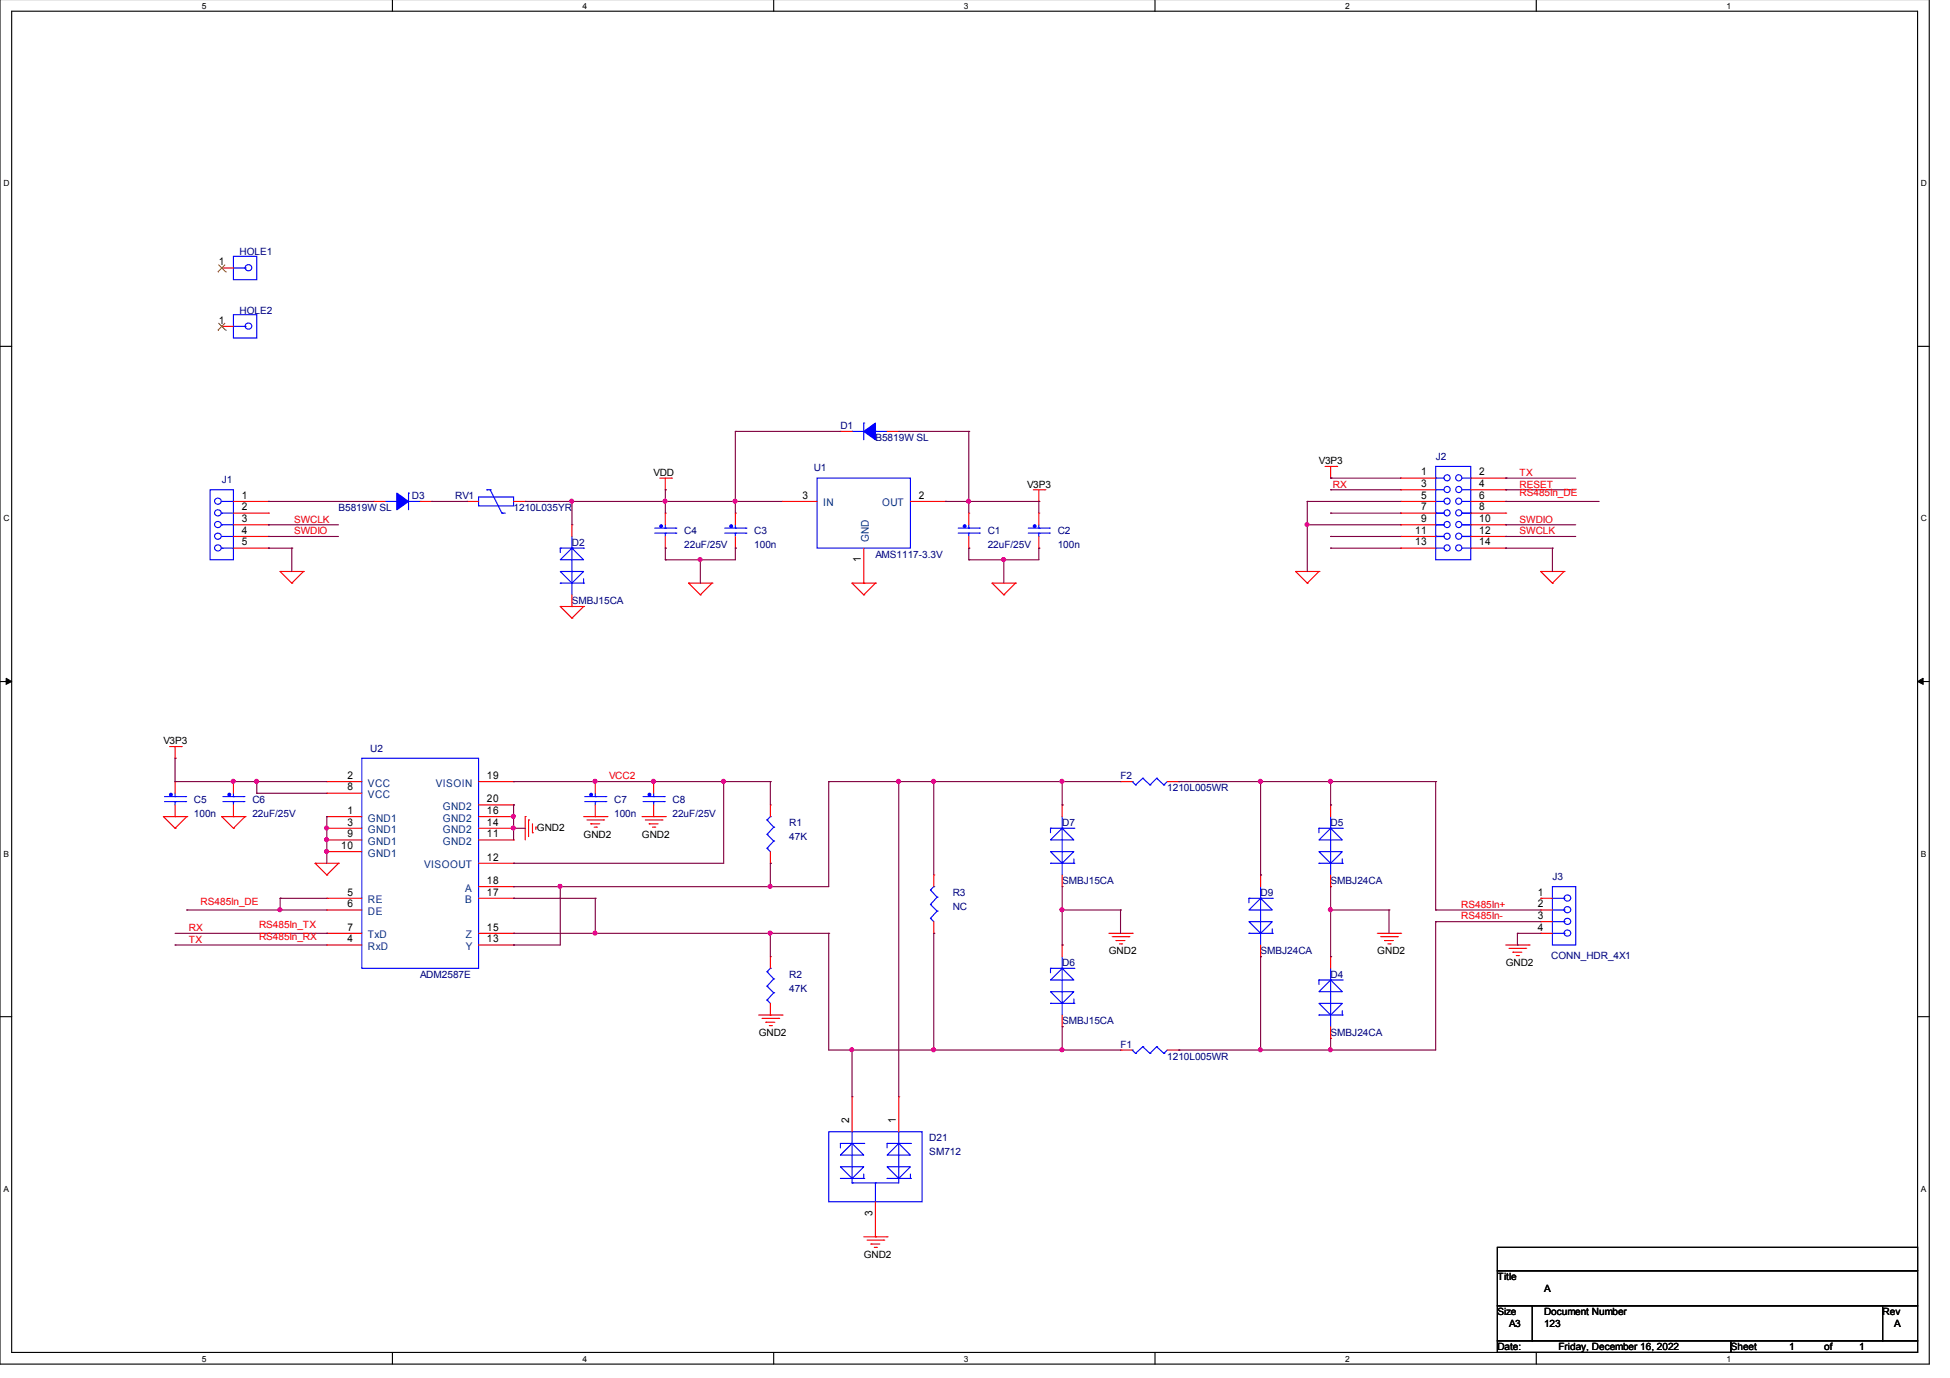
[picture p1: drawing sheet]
<svg xmlns="http://www.w3.org/2000/svg" width="297mm" height="210mm" viewBox="0 0 297 210" stroke-linecap="round" stroke-linejoin="round" font-family="sans-serif">
<path d="M0 -.1v207.9h293.9v-207.9M1.8 1.7h290.3v204.3h-290.3z" fill="none" stroke="#000" stroke-width=".17"/>
<g fill="#fff">
<path d="M30.7 .2h.6v1.3h-.6z"/>
<path d="M30.7 206.3h.6v1.3h-.6z"/>
</g>
<path d="M59.8 -.1v1.8M59.8 206v1.8" fill="none" stroke="#000" stroke-width=".17"/>
<g fill="#fff">
<path d="M88.7 .2h.6v1.3h-.6z"/>
<path d="M88.7 206.3h.6v1.3h-.6z"/>
</g>
<path d="M117.9 -.1v1.8M117.9 206v1.8" fill="none" stroke="#000" stroke-width=".17"/>
<g fill="#fff">
<path d="M146.8 .2h.6v1.3h-.6z"/>
<path d="M146.8 206.3h.6v1.3h-.6z"/>
</g>
<path d="M175.9 -.1v1.8M175.9 206v1.8" fill="none" stroke="#000" stroke-width=".17"/>
<g fill="#fff">
<path d="M204.9 .2h.6v1.3h-.6z"/>
<path d="M204.9 206.3h.6v1.3h-.6z"/>
</g>
<path d="M234 -.1v1.8M234 206v1.8" fill="none" stroke="#000" stroke-width=".17"/>
<g fill="#fff">
<path d="M263 .2h.6v1.3h-.6z"/>
<path d="M263 206.3h.6v1.3h-.6z"/>
<path d="M.5 27.2h.9v1.3h-.9z"/>
<path d="M292.6 27.2h.9v1.3h-.9z"/>
<path d="M.5 78.2h.9v1.4h-.9z"/>
<path d="M292.6 78.2h.9v1.4h-.9z"/>
</g>
<path d="M0 52.8h1.8M292.1 52.8h1.8" fill="none" stroke="#000" stroke-width=".17"/>
<g fill="#fff">
<path d="M.5 129.3h.8v1.4h-.8z"/>
<path d="M292.6 129.3h.8v1.4h-.8z"/>
</g>
<path d="M0 103.8h1.8M292.1 103.8h1.8" fill="none" stroke="#000" stroke-width=".17"/>
<path d="M.9 103.3l.9 .5-.9 .4zM292.1 103.8l.8-.5v.9z" fill="#000" stroke="#000" stroke-width=".15"/>
<g fill="#fff">
<path d="M.5 180.4h.7v1.3h-.7z"/>
<path d="M292.6 180.4h.7v1.3h-.7z"/>
</g>
<path d="M0 154.9h1.8M292.1 154.9h1.8M228.1 190h64v3.6h-64zM228.1 193.6h64v5.3h-64zM228.1 198.9h5.3v5.3h-5.3zM233.4 198.9h53.4v5.3h-53.4zM286.8 198.9h5.3v5.3h-5.3zM228.1 204.2h35.6v1.8h-35.6zM263.7 204.2h28.4v1.8h-28.4z" fill="none" stroke="#000" stroke-width=".17"/>
<g fill="none" stroke="#f00" stroke-width=".17">
<path d="M33.8 40.8h.1M33.8 49.7h.1M33.8 40.8h1.8M33.8 49.7h1.8M35.6 76.4h5.3M35.6 78.2h5.3M35.6 79.9h5.3M40.9 76.4h.1M40.9 78.2h.1M40.9 79.9h.1M56.9 76.4h.1M56.9 76.4h1.8"/>
<path d="M64 76.4h1.8M65.8 76.4h.1M71.1 76.4h.1M71.1 76.4h1.8M78.2 76.4h1.8M80 76.4h.1M87.1 79.9h.1M87.1 79.9v1.8M100.5 72.8h1.8M101.3 74.6h.1M101.3 78.2h.1M101.3 72.8v1.8"/>
<path d="M101.3 78.2v1.7M102.3 72.8h.1M112 78.2h.1M112 78.2v1.7M119.1 76.4h.1M119.1 76.4h5.4M128 65.7h.1M128 65.7h1.8M135.1 65.7h1.8M136.9 65.7h.1M138.7 76.4h5.3M144 76.4h.1"/>
<path d="M147.6 78.2h.1M147.6 78.2v1.7M157.4 74.6h1.8M158.2 76.4h.1M158.2 78.2h.1M158.2 74.6v1.8M158.2 78.2v1.7M159.2 74.6h.1M201.8 71h1.8M202.7 72.8h.1M202.7 71v1.8M203.6 71h.1"/>
<path d="M213.4 72.8h.1M213.4 74.6h.1M213.4 76.4h.1M213.4 78.2h.1M213.4 79.9h.1M213.4 74.6h5.3M213.4 72.8h5.3M213.4 76.4h5.3M213.4 78.2h5.3M213.4 79.9h5.3M224 74.6h5.4M224 72.8h5.4"/>
<path d="M224 76.4h5.4M224 78.2h5.4M224 79.9h5.4M229.4 72.8h.1M229.4 74.6h.1M229.4 76.4h.1M229.4 78.2h.1M229.4 79.9h.1M35.6 81.7h5.3M35.6 83.5h5.3M40.9 81.7h.1M40.9 83.5h.1"/>
<path d="M42.7 87.1h.1M42.7 87.1h3.5M42.7 87.1l1.7 1.7M44.4 88.8h.1M46.2 87.1h.1M46.2 87.1l-1.8 1.7M85.3 92.4h.1M85.3 92.4h3.6M85.3 92.4l1.8 1.8M87.1 94.2h.1M87.1 92.4h.1M87.1 90.6v1.8"/>
<path d="M88.9 92.4h.1M88.9 92.4l-1.8 1.8M101.3 83.5h.1M101.3 81.7v1.8M104.9 88.8h.1M104.9 88.8h3.6M104.9 88.8l1.8 1.8M106.7 90.6h.1M108.5 88.8h.1M108.5 88.8l-1.8 1.8M112 83.5h.1M112 81.7v1.8"/>
<path d="M129.8 88.8h.1M129.8 88.8h3.5M129.8 88.8l1.8 1.8M131.6 90.6h.1M131.6 88.8h.1M131.6 83.5v5.3M133.3 88.8h.1M133.3 88.8l-1.7 1.8M147.6 83.5h.1M147.6 81.7v1.8M151.1 88.8h.1M151.1 88.8h3.6"/>
<path d="M151.1 88.8l1.8 1.8M152.9 90.6h.1M154.7 88.8h.1M154.7 88.8l-1.8 1.8M158.2 83.5h.1M158.2 81.7v1.8M197.4 87.1h.1M197.4 87.1h3.5M197.4 87.1l1.7 1.7M199.1 88.8h.1M200.9 87.1h.1M200.9 87.1l-1.8 1.7"/>
<path d="M213.4 81.7h.1M213.4 83.5h.1M213.4 81.7h5.3M213.4 83.5h5.3M224 81.7h5.4M224 83.5h5.4M229.4 81.7h.1M229.4 83.5h.1M234.7 87.1h.1M234.7 87.1h3.6M234.7 87.1l1.8 1.7M236.5 88.8h.1"/>
<path d="M238.3 87.1h.1M238.3 87.1l-1.8 1.7M25.8 113.7h1.8M26.7 115.5h.1M26.7 119.1h.1M26.7 113.7v1.8M26.7 119.1v1.7M27.6 113.7h.1M35.6 119.1h.1M35.6 119.1v1.7M49.8 119.1h.1M49.8 119.1h5.3"/>
<path d="M72.9 119.1h5.3M78.2 119.1h.1M90.7 119.1h.1M90.7 119.1v1.7M99.6 119.1h.1M99.6 119.1v1.7M170.7 119.1h.1M170.7 119.1h1.8M177.8 119.1h1.8M179.6 119.1h.1M24.9 124.4h.1M24.9 124.4h3.5"/>
<path d="M24.9 124.4l1.8 1.8M26.7 126.2h.1M26.7 124.4h.1M26.7 122.6v1.8M28.4 124.4h.1M28.4 124.4l-1.7 1.8M33.8 124.4h.1M33.8 124.4h3.5M33.8 124.4l1.8 1.8M35.6 126.2h.1M35.6 124.4h.1M35.6 122.6v1.8"/>
<path d="M37.3 124.4h.1M37.3 124.4l-1.7 1.8M48 131.5h.1M48 131.5h3.6M48 131.5l1.8 1.8M49.8 133.3h.1M49.8 124.4h.1M49.8 126.2h.1M49.8 136.8h.1M49.8 138.6h.1M49.8 120.8h.1M49.8 127.9h.1"/>
<path d="M49.8 129.7h.1M49.8 124.4h5.3M49.8 136.8h5.3M49.8 138.6h5.3M49.8 126.2h5.3M49.8 120.8h5.3M49.8 127.9h5.3M49.8 129.7h5.3M51.6 131.5h.1M51.6 131.5l-1.8 1.8M72.9 124.4h5.3M72.9 131.5h5.3"/>
<path d="M72.9 136.8h5.3M72.9 126.2h5.3M72.9 127.9h5.3M72.9 135.1h5.3M72.9 122.6h5.3M78.2 127.9h.1M78.2 131.5h.1M78.2 126.2h.1M78.2 124.4h.1M78.2 136.8h.1M78.2 135.1h.1M78.2 122.6h.1"/>
<path d="M80 124.4h.1M80 124.4v3.5M80.5 124.9h.1M80.5 124.9v2.5M81.1 126.8h.1M81.1 125.5v1.3M81.6 126h.1M81.6 126v.3M88.9 124.4h3.6M89.4 124.9h2.5M90 125.5h.1M90 125.5h1.4"/>
<path d="M90.5 126h.3M90.7 124.4h.1M90.7 122.6v1.8M90.8 126h.1M91.9 124.9h.1M92.5 124.4h.1M97.8 124.4h3.5M98.3 124.9h2.5M98.9 125.5h.1M98.9 125.5h1.3M99.4 126h.3M99.6 124.4h.1"/>
<path d="M99.6 122.6v1.8M99.7 126h.1M100.8 124.9h.1M101.3 124.4h.1M117.3 131.5h.1M117.3 122.6h.1M117.3 122.6v1.8M117.3 129.7v1.8M142.2 133.3h.1M142.2 133.3v1.8M161.8 135.1h.1M161.8 122.6h.1"/>
<path d="M161.8 122.6v1.8M161.8 133.3v1.8M192 133.3h.1M192 133.3v1.8M202.7 135.1h.1M202.7 122.6h.1M202.7 122.6v1.8M202.7 133.3v1.8M234.7 136.8h.1M234.7 138.6h.1M234.7 136.8h1.8M234.7 138.6h1.8"/>
<path d="M49.8 143.9h.1M49.8 142.2h.1M49.8 143.9h5.3M49.8 142.2h5.3M72.9 143.9h5.3M72.9 142.2h5.3M78.2 143.9h.1M78.2 142.2h.1M115.6 154.6h3.5M116.1 155.1h2.5M116.7 155.7h.1M116.7 155.7h1.3"/>
<path d="M117.2 156.2h.3M117.3 154.6h.1M117.3 145.7h.1M117.3 145.7v1.8M117.3 152.8v1.8M117.5 156.2h.1M118.6 155.1h.1M119.1 154.6h.1M142.2 142.2h.1M142.2 140.4v1.8M161.8 156.4h.1M161.8 143.9h.1"/>
<path d="M161.8 143.9v1.8M161.8 154.6v1.8M168.9 142.2h3.6M169.4 142.7h2.6M170 143.3h.1M170 143.3h1.4M170.5 143.8h.4M170.7 159.9h.1M170.7 159.9h1.8M170.9 143.8h.1M172 142.7h.1M172.5 142.2h.1"/>
<path d="M177.8 159.9h1.8M179.6 159.9h.1M192 145.7h.1M192 143.9v1.8M202.7 158.2h.1M202.7 145.7h.1M202.7 145.7v1.8M202.7 156.4v1.8M209.8 142.2h3.6M210.3 142.7h2.6M210.9 143.3h.1M210.9 143.3h1.4"/>
<path d="M211.4 143.8h.4M211.8 143.8h.1M212.9 142.7h.1M213.4 142.2h.1M229.4 143.9h3.5M229.9 144.5h2.5M230.5 145h.1M230.5 145h1.3M231 145.6h.3M231.3 145.6h.1M232.4 144.5h.1M232.9 143.9h.1"/>
<path d="M234.7 140.4h.1M234.7 142.2h.1M234.7 142.2h1.8M234.7 140.4h1.8M129.8 167.1h.1M129.8 167.1v5.3M136.9 167.1h.1M136.9 167.1v5.3M131.6 188.4h3.5M132.1 188.9h2.5M132.7 189.5h.1M132.7 189.5h1.3"/>
<path d="M133.2 190h.3M133.3 188.4h.1M133.3 183.1v5.3M133.5 190h.1M134.6 188.9h.1M135.1 188.4h.1"/>
</g>
<g fill="none" stroke="#00f" stroke-width=".17">
<path d="M35.6 39h3.5v3.6h-3.5zM35.6 47.9h3.5v3.6h-3.5zM35.6 40.8h1.7M35.6 49.7h1.7M37.3 40.8h.1M37.3 49.7h.1M32 74.6h3.6v10.7h-3.6zM33.8 76.4h.1M33.8 78.2h.1M33.8 79.9h.1M33.8 76.4h1.8M33.8 78.2h1.8"/>
<path d="M33.8 79.9h1.8M58.7 76.4h1.8M60.5 76.4h.1M62.2 75.1h.1M62.2 75.1v2.6M62.2 76.4h1.8M64 76.4h.1M72.9 75.7h5.3v1.4h-5.3zM74.2 74.6h.1M74.2 74.6h.5M74.7 74.6h.1M74.7 74.6l1.8 3.6"/>
<path d="M76.5 78.2h.1M76.5 78.2h.5M101.3 79.9v.5M112 79.9v.5M124.5 72.8h14.2v10.7h-14.2zM129.8 65.7h.1M129.8 65.7h1.8M131.6 64.4h.1M131.6 64.4v2.6M133.3 65.7h.1M133.3 65.7h1.8M147.6 79.9v.5"/>
<path d="M158.2 79.9v.5M218.7 71h5.3v14.3h-5.3zM218.7 72.8h.1M218.7 74.6h.1M218.7 76.4h.1M218.7 78.2h.1M218.7 79.9h.1M218.7 76.4h1.3M218.7 72.8h1.3M218.7 74.6h1.3M218.7 78.2h1.3M218.7 79.9h1.3"/>
<path d="M222.8 76.4h1.2M222.8 72.8h1.2M222.8 74.6h1.2M222.8 78.2h1.2M222.8 79.9h1.2M224 74.6h.1M224 72.8h.1M224 76.4h.1M224 78.2h.1M224 79.9h.1M33.8 81.7h.1M33.8 83.5h.1"/>
<path d="M33.8 83.5h1.8M33.8 81.7h1.8M85.3 85.3l1.8-1.8 1.8 1.8zM85.3 87.1h3.6l-1.8 1.7zM85.3 83.5h.1M85.3 88.8h.1M85.3 83.5h3.6M85.3 83.5v.7M85.3 88.8h3.6M87.1 83.5h.1M87.1 81.7v8.9M88.9 83.5h.1"/>
<path d="M88.9 88.8h.1M88.9 88.2v.6M99.7 81.2h3.3M99.7 80.4h3.3M101.3 81.2h.1M101.3 80.4h.1M101.3 81.2v.5M103 81.2h.1M103 80.4h.1M110.4 81.2h3.2M110.4 80.4h3.2M112 81.2h.1"/>
<path d="M112 80.4h.1M112 81.2v.5M113.6 81.2h.1M113.6 80.4h.1M146 81.2h3.2M146 80.4h3.2M147.6 81.2h.1M147.6 80.4h.1M147.6 81.2v.5M149.2 81.2h.1M149.2 80.4h.1M156.6 81.2h3.3"/>
<path d="M156.6 80.4h3.3M158.2 81.2h.1M158.2 80.4h.1M158.2 81.2v.5M159.9 81.2h.1M159.9 80.4h.1M218.7 81.7h.1M218.7 83.5h.1M218.7 83.5h1.3M218.7 81.7h1.3M222.8 83.5h1.2M222.8 81.7h1.2"/>
<path d="M224 81.7h.1M224 83.5h.1M55.1 115.5h17.8v32h-17.8zM172.5 119.1h.1M172.5 119.1l.5 .5M173 119.6h.1M174.1 118.5h.1M174.1 118.5l1.1 1.1M174.1 118.5l-1.1 1.1M175.2 119.6h.1M176.2 118.5h.1M176.2 118.5l1.1 1.1"/>
<path d="M176.2 118.5l-1 1.1M177.3 119.6h.1M177.8 119.1l-.5 .5M25.1 122.1h3.2M25.1 121.3h3.2M26.7 122.1h.1M26.7 121.3h.1M26.7 120.8v.5M26.7 122.1v.5M28.3 122.1h.1M28.3 121.3h.1M34 122.1h3.2"/>
<path d="M34 121.3h3.2M35.6 122.1h.1M35.6 121.3h.1M35.6 120.8v.5M35.6 122.1v.5M37.2 122.1h.1M37.2 121.3h.1M89.1 122.1h3.2M89.1 121.3h3.2M90.7 122.1h.1M90.7 121.3h.1M90.7 120.8v.5"/>
<path d="M90.7 122.1v.5M92.3 122.1h.1M92.3 121.3h.1M98 122.1h3.2M98 121.3h3.2M99.6 122.1h.1M99.6 121.3h.1M99.6 120.8v.5M99.6 122.1v.5M101.2 122.1h.1M101.2 121.3h.1M116.8 129.2h.1"/>
<path d="M116.8 127.1h.1M116.8 124.9h.1M116.8 129.2l.5 .5M116.8 127.1l1.1 1M116.8 124.9l1.1 1.1M117.3 124.4h.1M117.3 124.4l-.5 .5M117.9 128.1h.1M117.9 126h.1M117.9 128.1l-1.1 1.1M117.9 126l-1.1 1.1M141.7 139.9h.1"/>
<path d="M141.7 137.8h.1M141.7 135.6h.1M141.7 139.9l.5 .5M141.7 137.8l1 1M141.7 135.6l1 1.1M142.2 135.1h.1M142.2 135.1l-.5 .5M142.7 138.8h.1M142.7 136.7h.1M142.7 138.8l-1 1.1M142.7 136.7l-1 1.1M160 127.9l1.8-1.7 1.8 1.7z"/>
<path d="M160 129.7h3.6l-1.8 1.8zM160 126.2h.1M160 131.5h.1M160 126.2v.6M160 126.2h3.6M160 131.5h3.6M161.8 126.2h.1M161.8 124.4v8.9M163.6 126.2h.1M163.6 131.5h.1M163.6 130.8v.7M190.2 136.8h.1"/>
<path d="M190.2 136.8h3.6M190.2 136.8v.7M192 136.8l1.8 1.8h-3.6zM192 136.8h.1M192 135.1v8.8M193.8 136.8h.1M200.9 129.7h3.6l-1.8 1.8zM200.9 126.2h.1M200.9 131.5h.1M200.9 126.2v.6M200.9 126.2h3.6M200.9 131.5h3.6"/>
<path d="M202.7 126.2l1.8 1.7h-3.6zM202.7 126.2h.1M202.7 124.4v8.9M204.5 126.2h.1M204.5 131.5h.1M204.5 130.8v.7M236.5 135.1h3.5v8.8h-3.5zM236.5 136.8h1.8M236.5 138.6h1.8M238.3 136.8h.1M238.3 138.6h.1M116.8 152.3h.1"/>
<path d="M116.8 150.2h.1M116.8 148h.1M116.8 152.3l.5 .5M116.8 150.2l1.1 1M116.8 148l1.1 1.1M117.3 147.5h.1M117.3 147.5l-.5 .5M117.9 151.2h.1M117.9 149.1h.1M117.9 151.2l-1.1 1.1M117.9 149.1l-1.1 1.1M160 149.3l1.8-1.8 1.8 1.8z"/>
<path d="M160 151.1h3.6l-1.8 1.7zM160 147.5h.1M160 152.8h.1M160 147.5h3.6M160 147.5v.7M160 152.8h3.6M161.8 147.5h.1M161.8 145.7v8.9M163.6 147.5h.1M163.6 152.8h.1M163.6 152.2v.6M172.5 159.9h.1"/>
<path d="M172.5 159.9l.5 .6M174.1 159.4h.1M174.1 159.4l1.1 1.1M174.1 159.4l-1.1 1.1M176.2 159.4h.1M176.2 159.4l1.1 1.1M176.2 159.4l-1 1.1M177.8 159.9l-.5 .6M190.2 140.4h3.6l-1.8 1.8zM190.2 142.2h.1M190.2 142.2h3.6M193.8 142.2h.1"/>
<path d="M193.8 141.5v.7M200.9 152.8h3.6l-1.8 1.8zM200.9 149.3h.1M200.9 154.6h.1M200.9 149.3h3.6M200.9 149.3v.7M200.9 154.6h3.6M202.7 149.3l1.8 1.8h-3.6zM202.7 149.3h.1M202.7 147.5v8.9M204.5 149.3h.1M204.5 154.6h.1"/>
<path d="M204.5 153.9v.7M236.5 140.4h1.8M236.5 142.2h1.8M238.3 140.4h.1M238.3 142.2h.1M126.2 172.4h14.3v10.7h-14.3zM128 177.7h3.6l-1.8 1.8zM128 176l1.8-1.8 1.8 1.8zM128 179.5h.1M128 174.2h.1M128 179.5h3.6M128 174.2h3.6"/>
<path d="M128 174.2v.7M129.8 179.5h.1M129.8 172.4v7.8M131.6 179.5h.1M131.6 174.2h.1M131.6 178.8v.7M135.1 177.7h3.6l-1.8 1.8zM135.1 179.5h.1M135.1 174.2h.1M135.1 179.5h3.6M135.1 174.2h3.6M135.1 174.2v.7"/>
<path d="M136.9 174.2l1.8 1.8h-3.6zM136.9 179.5h.1M136.9 172.4v7.8h-7.1M138.7 179.5h.1M138.7 174.2h.1M138.7 178.8v.7M173 160.5h.1M175.2 160.5h.1M177.3 160.5h.1M129.8 180.2h.1M133.3 180.2h.1M133.3 180.2v2.9"/>
<circle cx="37.9" cy="40.8" r=".49"/>
<circle cx="37.9" cy="49.7" r=".49"/>
<circle cx="33.2" cy="76.3" r=".49"/>
<circle cx="33.2" cy="78.1" r=".49"/>
<circle cx="33.2" cy="79.9" r=".49"/>
<circle cx="220.4" cy="72.8" r=".47"/>
<circle cx="220.4" cy="76.3" r=".47"/>
<circle cx="220.4" cy="78.1" r=".47"/>
<circle cx="220.4" cy="79.9" r=".47"/>
<circle cx="220.4" cy="74.6" r=".47"/>
<circle cx="222.2" cy="78.1" r=".47"/>
<circle cx="222.2" cy="72.8" r=".47"/>
<circle cx="222.2" cy="76.3" r=".47"/>
<circle cx="222.2" cy="79.9" r=".47"/>
<circle cx="222.2" cy="74.6" r=".47"/>
<circle cx="33.2" cy="83.5" r=".49"/>
<circle cx="33.2" cy="81.7" r=".49"/>
<circle cx="220.4" cy="83.5" r=".47"/>
<circle cx="220.4" cy="81.7" r=".47"/>
<circle cx="222.2" cy="83.5" r=".47"/>
<circle cx="222.2" cy="81.7" r=".47"/>
<circle cx="238.8" cy="138.6" r=".49"/>
<circle cx="238.8" cy="136.8" r=".49"/>
<circle cx="238.8" cy="142.1" r=".49"/>
<circle cx="238.8" cy="140.3" r=".49"/>
</g>
<g fill="#00f" stroke="#00f" stroke-width=".17">
<path d="M60.5 75.1l1.7 1.3-1.7 1.3z" fill-rule="evenodd"/>
<path d="M131.6 65.7l1.7-1.3v2.6z" fill-rule="evenodd"/>
<circle cx="26" cy="121" r=".21"/>
<circle cx="157.6" cy="80.2" r=".21"/>
<circle cx="100.7" cy="80.2" r=".21"/>
<circle cx="90" cy="121" r=".21"/>
<circle cx="34.9" cy="121" r=".21"/>
<circle cx="146.9" cy="80.2" r=".21"/>
<circle cx="98.9" cy="121" r=".21"/>
<circle cx="111.4" cy="80.2" r=".21"/>
</g>
<path d="M33.2 41.4h.1M33.2 50.3h.1M33.3 40.3l1.1 1.1M33.3 49.2l1.1 1.1M34.3 40.3l-1.1 1.1M34.3 49.2l-1.1 1.1M34.4 41.4h.1M34.4 50.3h.1" fill="none" stroke="#804000" stroke-width=".15"/>
<g fill="none" stroke="#800040" stroke-width=".17">
<path d="M40.9 76.4h.1M40.9 79.9h.1M40.9 79.9h10.7M40.9 76.4h16M65.8 76.4h5.3M71.1 76.4h.1M80 76.4h.1M80 76.4h39.1M87.1 76.4h.1M87.1 76.4v3.5M101.3 74.6h.1M101.3 76.4h.1"/>
<path d="M101.3 74.6v3.6M112 76.4h.1M112 65.7h.1M112 65.7v12.5M112 65.7h16M136.9 65.7h10.7M144 76.4h.1M144 76.4h14.2M147.6 76.4h.1M147.6 65.7h.1M147.6 65.7v12.5M158.2 76.4h.1"/>
<path d="M158.2 76.4v1.8M199.1 79.9h.1M199.1 76.4h.1M199.1 79.9h14.3M199.1 76.4h14.3M199.1 76.4v10.7M202.7 78.2h.1M202.7 72.8h.1M202.7 74.6h.1M202.7 78.2h10.7M202.7 74.6h10.7M202.7 72.8h10.7"/>
<path d="M229.4 74.6h.1M229.4 79.9h.1M229.4 72.8h.1M229.4 76.4h.1M229.4 79.9h10.6M229.4 74.6h10.6M229.4 72.8h10.6M229.4 76.4h14.2M40.9 81.7h.1M40.9 83.5h.1M40.9 81.7h10.7M40.9 83.5h3.5"/>
<path d="M44.4 83.5h.1M44.4 83.5v3.6M101.3 83.5h.1M101.3 85.3h.1M101.3 83.5v1.8M106.7 85.3h.1M106.7 85.3v3.5M112 83.5h.1M112 83.5v1.8h-10.7M147.6 83.5h.1M147.6 85.3h.1M147.6 83.5v1.8"/>
<path d="M152.9 85.3h.1M152.9 85.3v3.5M158.2 83.5h.1M158.2 83.5v1.8h-10.6M202.7 81.7h.1M202.7 83.5h.1M202.7 81.7h10.7M202.7 83.5h10.7M229.4 81.7h.1M229.4 83.5h.1M229.4 81.7h10.6M229.4 83.5h7.1"/>
<path d="M236.5 83.5h.1M236.5 83.5v3.6M26.7 119.1h.1M26.7 115.5h.1M26.7 119.1h23.1M26.7 115.5v3.6M35.6 119.1h.1M39.1 119.1h.1M39.1 119.1v1.7M78.2 119.1h.1M78.2 119.1h39.1M90.7 119.1h.1"/>
<path d="M99.6 119.1h.1M110.2 119.1h.1M110.2 119.1v12.4h-32M117.3 119.1h.1M117.3 119.1v3.5M126.2 119.1h.1M126.2 119.1h44.5M126.2 119.1v16h-48M136.9 119.1h.1M136.9 119.1v48M142.2 119.1h.1M142.2 119.1v14.2"/>
<path d="M161.8 119.1h.1M161.8 119.1v3.5M179.6 119.1h.1M179.6 119.1h39.1M192 119.1h.1M192 119.1v14.2M202.7 119.1h.1M202.7 119.1v3.5M218.7 119.1h.1M218.7 119.1v19.5M28.4 138.6h.1M28.4 138.6h21.4"/>
<path d="M39.1 120.8h.1M39.1 120.8h10.7M42.7 136.8h.1M42.7 138.6h.1M42.7 136.8h7.1M42.7 136.8v1.8M49.8 124.4h.1M49.8 126.2h.1M49.8 127.9h.1M49.8 129.7h.1M49.8 124.4v7.1M78.2 131.5h.1"/>
<path d="M78.2 122.6h.1M78.2 124.4h.1M78.2 126.2h.1M78.2 136.8h.1M78.2 135.1h.1M78.2 122.6v5.3M78.2 126.2h1.8M78.2 136.8h12.5M85.3 135.1h.1M85.3 135.1v8.8h-7.1M90.7 136.8h.1M90.7 136.8v5.4"/>
<path d="M117.3 131.5h.1M117.3 135.1h.1M117.3 131.5v3.6M161.8 122.6h.1M161.8 138.6h.1M161.8 135.1v8.8M161.8 138.6h8.9M170.7 138.6h.1M170.7 138.6v3.6M192 133.3h.1M202.7 122.6h.1M202.7 138.6h.1"/>
<path d="M202.7 138.6h8.9M202.7 135.1v10.6M211.6 138.6h.1M211.6 138.6v3.6M218.7 138.6h.1M218.7 138.6h16M26.7 143.9h.1M26.7 142.2h23.1M26.7 143.9h23.1M49.8 142.2h.1M78.2 142.2h.1M78.2 143.9h.1"/>
<path d="M78.2 142.2h48M90.7 142.2h.1M117.3 142.2h.1M117.3 142.2v3.5M126.2 142.2h.1M126.2 142.2v17.7h44.5M129.8 159.9h.1M129.8 159.9v7.2M142.2 142.2h.1M142.2 159.9h.1M142.2 142.2v17.7M161.8 156.4h.1"/>
<path d="M161.8 159.9h.1M161.8 143.9h.1M161.8 156.4v3.5M179.6 159.9h.1M192 145.7h.1M192 159.9h.1M192 145.7v14.2M202.7 145.7h.1M202.7 159.9h.1M202.7 158.2v1.7M218.7 140.4h.1M218.7 140.4v19.5h-39.1"/>
<path d="M218.7 140.4h16M231.1 143.9h.1M231.1 142.2h.1M231.1 142.2h3.6M231.1 142.2v1.7"/>
</g>
<g fill="#f0f" stroke="#f0f" stroke-width=".17">
<circle cx="99.5" cy="119" r=".3"/>
<circle cx="90.6" cy="119" r=".3"/>
<circle cx="110.2" cy="119" r=".3"/>
<circle cx="78.2" cy="124.3" r=".3"/>
<circle cx="78.2" cy="126.1" r=".3"/>
<circle cx="117.3" cy="142.1" r=".3"/>
<circle cx="90.6" cy="142.1" r=".3"/>
<circle cx="117.3" cy="135" r=".3"/>
<circle cx="85.3" cy="135" r=".3"/>
<circle cx="142.2" cy="119" r=".3"/>
<circle cx="161.8" cy="119" r=".3"/>
<circle cx="142.2" cy="159.9" r=".3"/>
<circle cx="161.8" cy="159.9" r=".3"/>
<circle cx="161.8" cy="138.6" r=".3"/>
<circle cx="192" cy="119" r=".3"/>
<circle cx="202.7" cy="138.6" r=".3"/>
<circle cx="192" cy="159.9" r=".3"/>
<circle cx="202.7" cy="119" r=".3"/>
<circle cx="202.7" cy="159.9" r=".3"/>
<circle cx="42.6" cy="138.6" r=".3"/>
<circle cx="49.7" cy="126.1" r=".3"/>
<circle cx="49.7" cy="127.9" r=".3"/>
<circle cx="49.7" cy="129.7" r=".3"/>
<circle cx="39.1" cy="119" r=".3"/>
<circle cx="35.5" cy="119" r=".3"/>
<circle cx="152.9" cy="85.2" r=".3"/>
<circle cx="147.5" cy="76.3" r=".3"/>
<circle cx="106.6" cy="85.2" r=".3"/>
<circle cx="112" cy="76.3" r=".3"/>
<circle cx="101.3" cy="76.3" r=".3"/>
<circle cx="199.1" cy="79.9" r=".3"/>
<circle cx="87.1" cy="76.3" r=".3"/>
<circle cx="129.8" cy="159.9" r=".3"/>
<circle cx="136.9" cy="119" r=".3"/>
</g>
<g font-size="1.6">
<text x="33.4" y="40.4">1</text>
<text x="33.4" y="49.3">1</text>
<text x="36.8" y="76">1</text>
<text x="36.8" y="77.7">2</text>
<text x="122.3" y="76">3</text>
<text x="140" y="76">2</text>
<text x="216.5" y="72.4">1</text>
<text x="216.5" y="74.2">3</text>
<text x="216.5" y="76">5</text>
<text x="216.5" y="77.7">7</text>
<text x="225.3" y="72.4">2</text>
<text x="225.3" y="74.2">4</text>
<text x="225.3" y="76">6</text>
<text x="225.3" y="77.7">8</text>
<text x="36.8" y="79.5">3</text>
<text x="36.8" y="81.3">4</text>
<text x="36.8" y="83.1">5</text>
<text x="215.6" y="81.3">11</text>
<text x="215.6" y="83.1">13</text>
<text x="216.5" y="79.5">9</text>
<text x="225.3" y="79.5">10</text>
<text x="225.3" y="81.3">12</text>
<text x="225.3" y="83.1">14</text>
<text x="131.1" y="85.6" transform="rotate(-90 131.1 85.6)">1</text>
<text x="52.9" y="118.6">2</text>
<text x="74.2" y="118.6">19</text>
<text x="52.9" y="124">1</text>
<text x="52.9" y="125.7">3</text>
<text x="52.9" y="120.4">8</text>
<text x="74.2" y="125.7">14</text>
<text x="74.2" y="124">16</text>
<text x="74.2" y="122.2">20</text>
<text x="52" y="129.3">10</text>
<text x="52.9" y="127.5">9</text>
<text x="74.2" y="127.5">11</text>
<text x="74.2" y="131.1">12</text>
<text x="52.9" y="136.4">5</text>
<text x="74.2" y="136.4">17</text>
<text x="74.2" y="134.6">18</text>
<text x="234.3" y="136.4">1</text>
<text x="52.9" y="143.5">4</text>
<text x="52.9" y="138.2">6</text>
<text x="52.9" y="141.7">7</text>
<text x="74.2" y="143.5">13</text>
<text x="74.2" y="141.7">15</text>
<text x="234.3" y="138.2">2</text>
<text x="234.3" y="140">3</text>
<text x="234.3" y="141.7">4</text>
<text x="129.4" y="171.1" transform="rotate(-90 129.4 171.1)">2</text>
<text x="136.5" y="171.1" transform="rotate(-90 136.5 171.1)">1</text>
<text x="132.9" y="185.2" transform="rotate(-90 132.9 185.2)">3</text>
</g>
<g font-size="1.6" fill="#004080">
<text x="125.4" y="77.1">IN</text>
<text x="134.4" y="77.1">OUT</text>
<text x="132.3" y="82.6" transform="rotate(-90 132.3 82.6)">GND</text>
<text x="56" y="119.8">VCC</text>
<text x="66.4" y="119.8">VISOIN</text>
<text x="56" y="125.2">GND1</text>
<text x="56" y="121.6">VCC</text>
<text x="67.5" y="125.2">GND2</text>
<text x="67.5" y="123.4">GND2</text>
<text x="56" y="126.9">GND1</text>
<text x="56" y="128.7">GND1</text>
<text x="56" y="130.5">GND1</text>
<text x="67.5" y="128.7">GND2</text>
<text x="67.5" y="126.9">GND2</text>
<text x="56" y="137.6">RE</text>
<text x="64.6" y="132.3">VISOOUT</text>
<text x="70.9" y="137.6">B</text>
<text x="70.9" y="135.8">A</text>
<text x="56" y="139.4">DE</text>
<text x="56" y="142.9">TxD</text>
<text x="71" y="142.9">Z</text>
<text x="56" y="144.7">RxD</text>
<text x="71" y="144.7">Y</text>
</g>
<g font-size="1.5" fill="#000080">
<text x="36.5" y="38.9">HOLE1</text>
<text x="36.5" y="47.8">HOLE2</text>
<text x="128" y="65.4">D1</text>
<text x="124" y="71.8">U1</text>
<text x="133.3" y="67.2">B5819W SL</text>
<text x="218.7" y="70">J2</text>
<text x="33.8" y="73.6">J1</text>
<text x="51.6" y="77.8">B5819W SL</text>
<text x="62.7" y="76">D3</text>
<text x="69.3" y="76">RV1</text>
<text x="78.2" y="77.8">1210L035YR</text>
<text x="87.1" y="83.2">D2</text>
<text x="104.2" y="81.4">C4</text>
<text x="104.2" y="83.5">22uF/25V</text>
<text x="114.9" y="81.4">C3</text>
<text x="114.9" y="83.5">100n</text>
<text x="150.5" y="81.4">C1</text>
<text x="150.5" y="83.5">22uF/25V</text>
<text x="161.1" y="81.4">C2</text>
<text x="161.1" y="83.5">100n</text>
<text x="133.3" y="84.9">AMS1117-3.3V</text>
<text x="87.1" y="92">SMBJ15CA</text>
<text x="56.4" y="114.5">U2</text>
<text x="170.7" y="118.7">F2</text>
<text x="29.5" y="122.3">C5</text>
<text x="29.5" y="124.4">100n</text>
<text x="38.4" y="122.3">C6</text>
<text x="38.4" y="124.4">22uF/25V</text>
<text x="93.6" y="122.3">C7</text>
<text x="93.6" y="124.4">100n</text>
<text x="102.4" y="122.3">C8</text>
<text x="102.4" y="124.4">22uF/25V</text>
<text x="120.2" y="125.8">R1</text>
<text x="161.8" y="125.8">D7</text>
<text x="177.8" y="120.5">1210L005WR</text>
<text x="202.7" y="125.8">D5</text>
<text x="120.2" y="127.9">47K</text>
<text x="145.1" y="136.5">R3</text>
<text x="161.8" y="134.7">SMBJ15CA</text>
<text x="192" y="136.5">D9</text>
<text x="202.7" y="134.7">SMBJ24CA</text>
<text x="236.5" y="134">J3</text>
<text x="145.1" y="138.6">NC</text>
<text x="64" y="148.9">ADM2587E</text>
<text x="120.2" y="148.9">R2</text>
<text x="161.8" y="147.2">D6</text>
<text x="192" y="145.4">SMBJ24CA</text>
<text x="202.7" y="148.9">D4</text>
<text x="236.3" y="146.1">CONN_HDR_4X1</text>
<text x="120.2" y="151.1">47K</text>
<text x="161.8" y="156.1">SMBJ15CA</text>
<text x="170.7" y="159.6">F1</text>
<text x="177.8" y="161.4">1210L005WR</text>
<text x="202.7" y="157.8">SMBJ24CA</text>
<text x="141.6" y="173.8">D21</text>
<text x="141.6" y="176">SM712</text>
</g>
<g font-size="1.5">
<text x="200.9" y="70.7">V3P3</text>
<text x="99.6" y="72.5">VDD</text>
<text x="156.5" y="74.3">V3P3</text>
<text x="24.9" y="113.4">V3P3</text>
<text x="81.8" y="126.5">GND2</text>
<text x="88.9" y="127.6">GND2</text>
<text x="97.8" y="127.6">GND2</text>
<text x="168.9" y="145.4">GND2</text>
<text x="209.8" y="145.4">GND2</text>
<text x="229.4" y="147.2">GND2</text>
<text x="115.6" y="157.8">GND2</text>
<text x="131.6" y="191.6">GND2</text>
<text x="228.1" y="195">Title</text>
<text x="235.2" y="196.8">A</text>
<text x="228.1" y="200.3">Size</text>
<text x="229.9" y="202.1">A3</text>
<text x="235.2" y="200.3">Document Number</text>
<text x="235.2" y="202.1">123</text>
<text x="286.8" y="200.3">Rev</text>
<text x="288.5" y="202.1">A</text>
<text x="228.1" y="205.7">Date:</text>
<text x="237.4" y="205.7">Friday, December 16, 2022</text>
<text x="263.7" y="205.7">Sheet</text>
<text x="272.5" y="205.7">1</text>
<text x="277.9" y="205.7">of</text>
<text x="283.2" y="205.7">1</text>
</g>
<g font-size="1.5" fill="#f00">
<text x="203" y="74.3">RX</text>
<text x="231.5" y="74.3">RESET</text>
<text x="231.5" y="72.5">TX</text>
<text x="231.5" y="75.6">RS485In_DE</text>
<text x="44.8" y="79.6">SWCLK</text>
<text x="44.8" y="81.4">SWDIO</text>
<text x="231.5" y="79.6">SWDIO</text>
<text x="231.5" y="81.4">SWCLK</text>
<text x="92.8" y="118.7">VCC2</text>
<text x="30.6" y="137.9">RS485In_DE</text>
<text x="28.8" y="141.8">RX</text>
<text x="28.8" y="143.6">TX</text>
<text x="39.5" y="141.4">RS485In_TX</text>
<text x="39.5" y="143.2">RS485In_RX</text>
<text x="222.6" y="138.3">RS485In+</text>
<text x="222.6" y="140.1">RS485In-</text>
</g>
<g font-size="1.3">
<text x="30.7" y="1.4">5</text>
<text x="88.7" y="1.4">4</text>
<text x="146.8" y="1.4">3</text>
<text x="204.9" y="1.4">2</text>
<text x="263" y="1.4">1</text>
<text x=".5" y="28.4">D</text>
<text x="292.6" y="28.4">D</text>
<text x=".5" y="79.4">C</text>
<text x="292.6" y="79.4">C</text>
<text x=".5" y="130.5">B</text>
<text x="292.6" y="130.5">B</text>
<text x=".5" y="181.5">A</text>
<text x="292.6" y="181.5">A</text>
<text x="30.7" y="207.4">5</text>
<text x="88.7" y="207.4">4</text>
<text x="146.8" y="207.4">3</text>
<text x="204.9" y="207.4">2</text>
<text x="263" y="207.4">1</text>
</g>
</svg>
